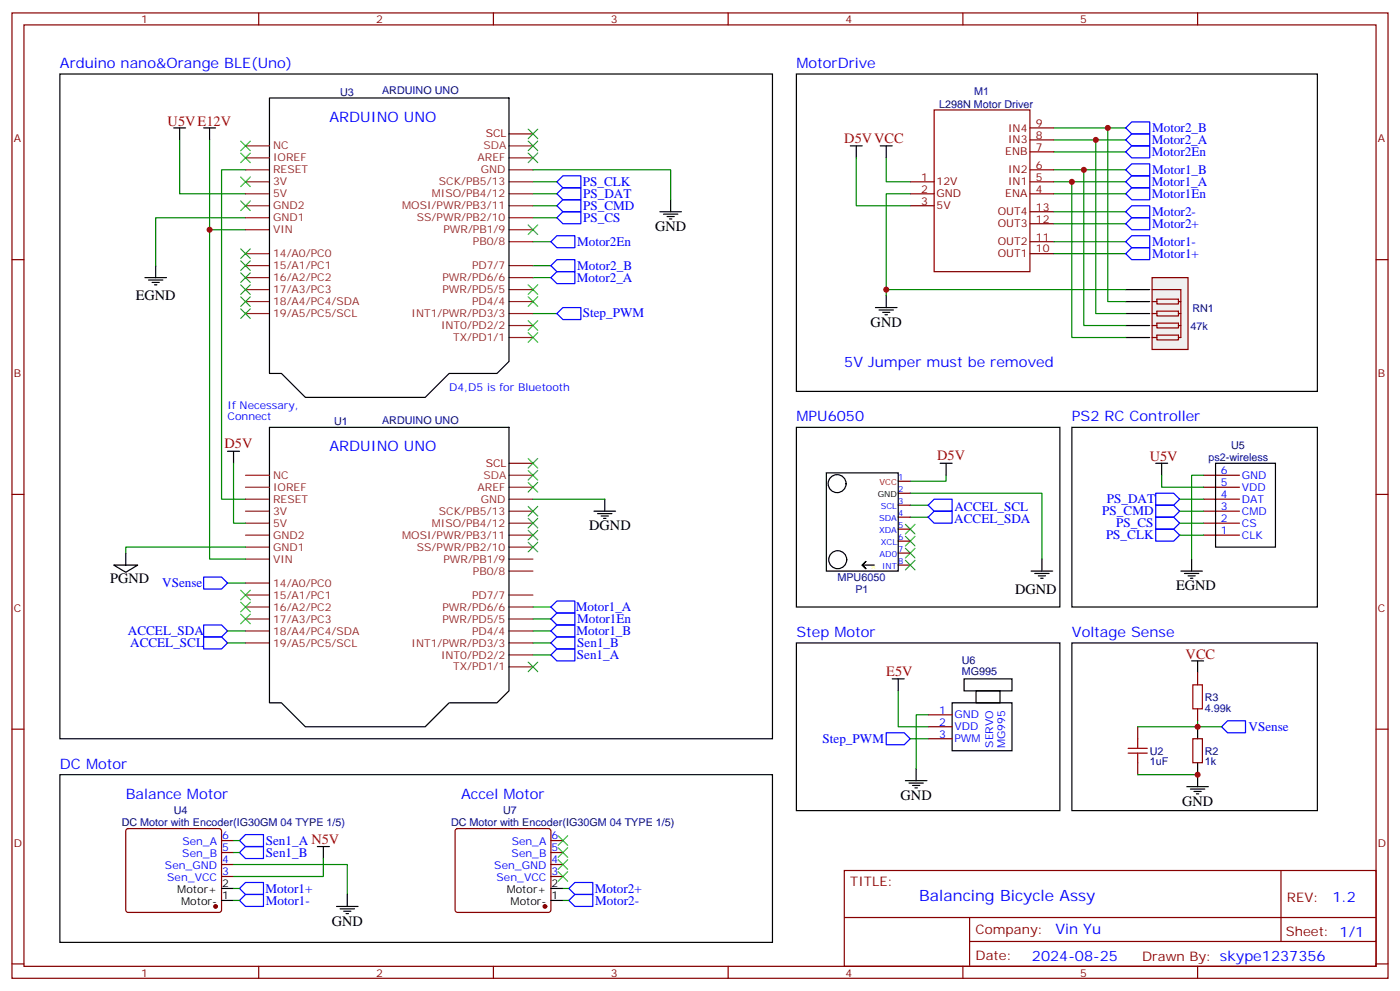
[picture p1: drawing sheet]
<svg xmlns="http://www.w3.org/2000/svg" width="412mm" height="292mm" viewBox="0 0 412 292" stroke-linecap="round" stroke-linejoin="round" font-family="sans-serif">
<g fill="none" stroke="#870000" stroke-width=".35">
<path d="M3.5 3.8h405.4v284.3h-405.4zM7.1 7.3h398.2v277.3h-398.2zM76.2 3.8v3.5M145.3 3.8v3.5M214.5 3.8v3.5M283.6 3.8v3.5M352.8 3.8v3.5M275.2 32.4h28.2v47.6h-28.2zM303.4 37.7h7M268.1 53.6h7.1M268.1 57.1h7.1M303.4 41.2h7"/>
<path d="M303.4 44.7h7M303.4 50h7M303.4 53.6h7M303.4 57.1h7M3.5 76.5h3.6M268.1 60.6h7.1M303.4 71.2h7M303.4 65.9h7M303.4 74.7h7M303.4 62.4h7M405.3 76.5h3.6M354.5 140h10.6"/>
<path d="M3.5 145.6h3.6M354.5 143.5h10.6M354.5 147h10.6M354.5 150.6h10.6M354.5 154.1h10.6M354.5 157.6h10.6M405.3 145.6h3.6M3.5 214.8h3.6M273.4 210.5h7.1M273.4 214.1h7.1M273.4 217.6h7.1M405.3 214.8h3.6"/>
<path d="M248.7 256.4h156.6v28.2h-156.6zM377.3 256.4v20.9M248.7 270.2h156.5M285.6 277.3h119.6M285.6 270.2v14.2M3.5 283.9h3.6M76.2 284.6v3.5M145.3 284.6v3.5M214.5 284.6v3.5M283.6 284.6v3.5M352.8 284.6v3.5M405.3 283.9h3.6"/>
</g>
<g fill="none" stroke="#000" stroke-width=".35">
<path d="M234.6 21.8h153.5v93.5h-153.5zM250.5 43h3.5M252.2 43v3.5M259.3 43h3.5M261.1 43v3.5M257.9 90.6h6.3M258.9 91.3h4.3M260 92h2.1M260.7 92.7h.7M261.1 87.1v3.5M315.7 125.9h72.4v52.9h-72.4zM340.4 136.5h3.6"/>
<path d="M342.2 136.5v3.5M358.1 136.5h17.6v24.6h-17.6zM347.8 168.2h6.4M348.9 168.9h4.2M350 169.6h2.1M350.7 170.3h.7M351 164.7v3.5M234.6 189.4h77.6v49.4h-77.6zM262.8 200h3.5M264.6 200v3.5M284 200h14.1v3.5h-14.1zM280.5 207h17.6v14.1h-17.6z"/>
<path d="M287.5 203.5h7.1v3.5h-7.1zM266.7 229.9h6.3M267.8 230.6h4.2M268.8 231.4h2.1M269.5 232.1h.7M269.9 226.4v3.5"/>
</g>
<g fill="none" stroke="#008700" stroke-width=".35">
<path d="M310.4 37.7h21.2M252.2 46.5v14.1h15.9M261.1 46.5v7.1h7M268.1 57.1h-7v30M310.4 41.2h21.2M310.4 44.7h21.2M310.4 50h21.2M310.4 53.6h21.2M310.4 57.1h21.2M310.4 74.7h21.2M310.4 62.4h21.2M310.4 65.9h21.2"/>
<path d="M310.4 71.2h21.2M342.2 140v3.5h12.3M354.5 140h-3.5v24.7M347.5 147h7M347.5 150.6h7M347.5 154.1h7M347.5 157.6h7M264.6 203.5v10.6h8.8M268.1 217.6h5.3M273.4 210.5h-3.5v15.9"/>
</g>
<path d="M331.6 57.1l1.8-1.8h5.3v3.5h-5.3zM340.4 145.3h5.3l1.8 1.7-1.8 1.8h-5.3zM340.4 148.8h5.3l1.8 1.8-1.8 1.7h-5.3zM340.4 152.3h5.3l1.8 1.8-1.8 1.8h-5.3zM340.4 155.9h5.3l1.8 1.7-1.8 1.8h-5.3zM261.1 215.8h5.2l1.8 1.8-1.8 1.8h-5.2z" fill="none" stroke="#00f" stroke-width=".35"/>
<path d="M339.4 81.8h10.6v21.1h-10.6z" fill="#f0f0f0" stroke="#870000" stroke-width=".35"/>
<g fill="none" stroke="#000" stroke-width=".35">
<path d="M17.6 21.8h209.9v195.8h-209.9zM51.2 37.7h3.5M52.9 37.7v3.5M60 37.7h3.5M61.7 37.7v3.5M79.4 28.9h70.5v77.6l-3.5 3.5h-14.1l-7.1 7.1h-35.2l-7.1-7.1h-3.5zM197.6 58.8v3.6M45.9 78.2v3.6M194.4 62.4h6.3M195.4 63.1h4.3M196.5 63.8h2.1M197.2 64.5h.7"/>
<path d="M42.7 81.8h6.3M43.7 82.5h4.3M44.8 83.2h2.1M45.5 83.9h.7M331.6 85.3h7.1M331.6 88.8h7.1M331.6 92.4h7.1M331.6 95.9h7.1M331.6 99.4h7.1M67 132.9h3.6M68.8 132.9v3.6M79.4 125.9h70.5v77.6l-3.5 3.5h-14.1l-7.1 7.1h-35.2l-7.1-7.1h-3.5z"/>
<path d="M234.6 125.9h77.6v52.9h-77.6zM243.4 139.3h21.2v28.9h-21.2zM276.9 136.5h3.6M278.7 136.5v3.5M175 150.6h6.3M176 151.3h4.3M177.1 152h2.1M177.8 152.7h.7M178.2 147v3.6M33.5 166.4h7.1l-3.6 2.2zM37 162.9v3.5M254 166.4l1.1-1-1.1 1 1.1 1.1z"/>
<path d="M254 166.4h3.5M303.7 168.2h6.4M304.8 168.9h4.2M305.9 169.6h2.1M306.6 170.3h.7M306.9 164.7v3.5M315.7 189.4h72.4v49.4h-72.4zM351 194.7h3.5M352.8 194.7v3.5M352.8 214.1v3.5M17.6 228.2h209.9v49.4h-209.9zM349.6 231.7h6.4"/>
<path d="M350.7 232.4h4.2M351.7 233.1h2.1M352.4 233.8h.7M352.8 224.6v7.1M93.5 249.3h3.5M95.2 249.3v3.6M65.3 265.2h3.5M65.3 261.7h3.5M99.1 267h6.4M100.2 267.7h4.2M101.2 268.4h2.2M102 269.1h.7"/>
<path d="M102.3 263.5v3.5M162.3 265.2h3.5M162.3 261.7h3.5"/>
<circle cx="246.6" cy="142.5" r="2.65"/>
<circle cx="246.8" cy="164.9" r="2.65"/>
</g>
<g fill="none" stroke="#870000" stroke-width=".35">
<path d="M339.4 88.8h1.4M339.4 92.4h1.4M339.4 95.9h1.4M339.4 99.4h1.4M339.4 85.3h8.4v14.1h-.7M340.8 88.1h6.3v1.4h-6.3zM340.8 91.7h6.3v1.4h-6.3zM340.8 95.2h6.3v1.4h-6.3zM340.8 98.7h6.3v1.4h-6.3zM347.1 88.8h.7M347.1 92.4h.7M347.1 95.9h.7"/>
<path d="M264.6 141.7h3.5M264.6 145.3h3.5M264.6 148.8h3.5M264.6 152.3h3.5M264.6 155.9h3.5M264.6 159.4h3.5M264.6 162.9h3.5M264.6 166.4h3.5M352.8 198.2v3.5M335.1 214.1v3.5M351.4 217.6h2.8v7h-2.8zM352.8 208.8v3.5"/>
<path d="M335.1 224.6v3.6M37.3 244.3l.4-.2h26.9l.5 .2 .2 .5v23.2l-.3 .5-.4 .2h-26.9l-.5-.2-.2-.5v-23.2zM65.3 258.2h3.5M65.3 254.6h3.5M65.3 251.1h3.5M65.3 247.6h3.5M134.3 244.3l.5-.2h26.8l.5 .2 .2 .5v23.2l-.3 .5-.4 .2h-26.8l-.5-.2-.2-.5v-23.2zM162.3 258.2h3.5M162.3 254.6h3.5M162.3 251.1h3.5M162.3 247.6h3.5"/>
</g>
<g fill="none" stroke="#008700" stroke-width=".35">
<path d="M326.3 37.7v51.1h5.3M52.9 41.2v15.9h19.4M61.7 41.2v26.5h10.6M72.3 50h-7v97h7M157 50h40.6v8.8M157 53.6h7M157 57.1h7M315.7 53.6v45.8h15.9M319.3 50v45.9h12.3M322.8 41.2v51.2h8.8M61.7 67.7v97h10.6M72.3 64.1h-26.4v14.1"/>
<path d="M157 60.6h7M157 64.1h7M157 78.2h5.3M157 71.2h5.3M157 92.4h7M157 81.8h5.3M261.1 85.3h70.5M68.8 136.5v17.6h3.5M278.7 140v1.7h-10.6M157 147h21.2M268.1 145.3h38.8v19.4M268.1 148.8h5.3"/>
<path d="M268.1 152.3h5.3M67 171.7h5.3M72.3 161.1h-35.3v1.8M157 178.8h5.3M67 189.4h5.3M67 185.8h5.3M157 189.4h5.3M157 185.8h5.3M157 192.9h5.3M157 182.3h5.3M352.8 212.3v1.8h-17.7M352.8 214.1h7"/>
<path d="M335.1 228.2h17.7M68.8 254.6h33.5v8.9M68.8 247.6h1.8M68.8 251.1h1.8M95.2 252.9v5.3h-26.4M68.8 261.7h1.8M68.8 265.2h1.8M165.8 261.7h1.8M165.8 265.2h1.8"/>
</g>
<g fill="none" stroke="#00f" stroke-width=".35">
<path d="M333.4 35.9h5.3v3.5h-5.3l-1.8-1.7zM164 57.1l1.8-1.8h5.3v3.5h-5.3zM164 53.6l1.8-1.8h5.3v3.5h-5.3zM331.6 41.2l1.8-1.8h5.3v3.6h-5.3zM333.4 43h5.3v3.5h-5.3l-1.8-1.8zM333.4 48.3h5.3v3.5h-5.3l-1.8-1.8zM333.4 51.8h5.3v3.5h-5.3l-1.8-1.7zM162.3 78.2l1.7-1.7h5.3v3.5h-5.3zM162.3 71.2l1.7-1.8h5.3v3.6h-5.3zM164 60.6l1.8-1.8h5.3v3.6h-5.3zM164 64.1l1.8-1.7h5.3v3.5h-5.3zM331.6 71.2l1.8-1.8h5.3v3.6h-5.3z"/>
<path d="M331.6 62.4l1.8-1.8h5.3v3.5h-5.3zM333.4 73h5.3v3.5h-5.3l-1.8-1.8zM333.4 64.1h5.3v3.6h-5.3l-1.8-1.8zM162.3 81.8l1.7-1.8h5.3v3.5h-5.3zM164 92.4l1.8-1.8h5.3v3.5h-5.3zM275.2 150.6h5.3v3.5h-5.3l-1.8-1.8zM275.2 147h5.3v3.6h-5.3l-1.8-1.8zM60 170h5.3l1.7 1.7-1.7 1.8h-5.3zM164 177h5.3v3.6h-5.3l-1.7-1.8zM60 184.1h5.3l1.7 1.7-1.7 1.8h-5.3zM60 187.6h5.3l1.7 1.8-1.7 1.7h-5.3zM162.3 192.9l1.7-1.8h5.3v3.6h-5.3z"/>
<path d="M162.3 185.8l1.7-1.7h5.3v3.5h-5.3zM162.3 182.3l1.7-1.7h5.3v3.5h-5.3zM162.3 189.4l1.7-1.8h5.3v3.5h-5.3zM359.8 214.1l1.8-1.8h5.3v3.5h-5.3zM70.6 251.1l1.7-1.8h5.3v3.6h-5.3zM72.3 245.8h5.3v3.5h-5.3l-1.7-1.7zM70.6 261.7l1.7-1.8h5.3v3.6h-5.3zM70.6 265.2l1.7-1.7h5.3v3.5h-5.3zM167.6 261.7l1.7-1.8h5.3v3.6h-5.3zM169.3 263.5h5.3v3.5h-5.3l-1.7-1.8z"/>
</g>
<g fill="#870000" stroke="#870000" stroke-width=".35">
<circle cx="63.5" cy="267" r=".53"/>
<circle cx="160.5" cy="267" r=".53"/>
</g>
<g fill="none" stroke="#3c3" stroke-width=".35">
<path d="M155.6 38l2.8 2.9M158.4 38l-2.8 2.9M70.9 41.6l2.8 2.8M70.9 45.1l2.8 2.8M70.9 52.1l2.8 2.9M70.9 59.2l2.8 2.8M73.7 41.6l-2.8 2.8M73.7 45.1l-2.8 2.8M73.7 52.1l-2.8 2.9M73.7 59.2l-2.8 2.8M155.6 45.1l2.8 2.8M155.6 41.6l2.8 2.8"/>
<path d="M158.4 45.1l-2.8 2.8M158.4 41.6l-2.8 2.8M70.9 73.3l2.8 2.8M70.9 76.8l2.8 2.9M73.7 73.3l-2.8 2.8M73.7 76.8l-2.8 2.9M155.6 66.3l2.8 2.8M158.4 66.3l-2.8 2.8M70.9 80.4l2.8 2.8M70.9 83.9l2.8 2.8M70.9 87.4l2.8 2.8M70.9 90.9l2.8 2.9"/>
<path d="M73.7 80.4l-2.8 2.8M73.7 83.9l-2.8 2.8M73.7 87.4l-2.8 2.8M73.7 90.9l-2.8 2.9M155.6 98l2.8 2.8M155.6 94.5l2.8 2.8M155.6 87.4l2.8 2.8M155.6 83.9l2.8 2.8M158.4 98l-2.8 2.8M158.4 94.5l-2.8 2.8M158.4 87.4l-2.8 2.8M158.4 83.9l-2.8 2.8"/>
<path d="M155.6 135l2.8 2.9M155.6 138.6l2.8 2.8M158.4 135l-2.8 2.9M158.4 138.6l-2.8 2.8M155.6 142.1l2.8 2.8M155.6 149.2l2.8 2.8M155.6 152.7l2.8 2.8M155.6 156.2l2.8 2.8M155.6 159.7l2.8 2.9M158.4 142.1l-2.8 2.8M158.4 149.2l-2.8 2.8M158.4 152.7l-2.8 2.8"/>
<path d="M158.4 156.2l-2.8 2.8M158.4 159.7l-2.8 2.9M266.7 154.4l2.8 2.9M266.7 158l2.8 2.8M269.5 154.4l-2.8 2.9M269.5 158l-2.8 2.8M70.9 177.4l2.8 2.8M70.9 173.8l2.8 2.9M73.7 177.4l-2.8 2.8M73.7 173.8l-2.8 2.9M266.7 161.5l2.8 2.8M266.7 165l2.8 2.9"/>
<path d="M269.5 161.5l-2.8 2.8M269.5 165l-2.8 2.9M70.9 180.9l2.8 2.8M73.7 180.9l-2.8 2.8M155.6 195l2.8 2.8M158.4 195l-2.8 2.8M164.4 246.2l2.8 2.8M164.4 249.7l2.8 2.8M164.4 253.2l2.8 2.8M164.4 256.8l2.8 2.8M167.2 256.8l-2.8 2.8M167.2 246.2l-2.8 2.8"/>
<path d="M167.2 249.7l-2.8 2.8M167.2 253.2l-2.8 2.8"/>
</g>
<g fill="none" stroke="#8c2424" stroke-width=".35">
<path d="M72.3 57.1h7.1M72.3 53.6h7.1M72.3 50h7.1M72.3 46.5h7.1M72.3 43h7.1M149.9 57.1h7.1M149.9 53.6h7.1M149.9 50h7.1M149.9 46.5h7.1M72.3 78.2h7.1M72.3 67.7h7.1M72.3 64.1h7.1"/>
<path d="M72.3 60.6h7.1M72.3 74.7h7.1M149.9 78.2h7.1M149.9 71.2h7.1M149.9 67.7h7.1M149.9 64.1h7.1M149.9 60.6h7.1M72.3 92.4h7.1M72.3 88.8h7.1M72.3 85.3h7.1M72.3 81.8h7.1M149.9 99.4h7.1"/>
<path d="M149.9 95.9h7.1M149.9 92.4h7.1M149.9 88.8h7.1M149.9 85.3h7.1M149.9 81.8h7.1M72.3 140h7.1M72.3 157.6h7.1M72.3 154.1h7.1M72.3 150.6h7.1M72.3 147h7.1M72.3 143.5h7.1M149.9 157.6h7.1"/>
<path d="M149.9 154.1h7.1M149.9 150.6h7.1M149.9 147h7.1M149.9 143.5h7.1M72.3 178.8h7.1M72.3 175.3h7.1M72.3 164.7h7.1M72.3 161.1h7.1M72.3 171.7h7.1M149.9 178.8h7.1M149.9 175.3h7.1M149.9 168.2h7.1"/>
<path d="M149.9 164.7h7.1M149.9 161.1h7.1M72.3 189.4h7.1M72.3 185.8h7.1M72.3 182.3h7.1M149.9 196.4h7.1M149.9 192.9h7.1M149.9 189.4h7.1M149.9 185.8h7.1M149.9 182.3h7.1"/>
</g>
<path d="M149.9 43h7.1M149.9 140h7.1" fill="none" stroke="#933" stroke-width=".35"/>
<path d="M149.9 39.4h7.1M149.9 136.5h7.1" fill="none" stroke="#900" stroke-width=".35"/>
<path d="M335.1 217.6v2.8M351.4 201.7h2.8v7.1h-2.8zM332.3 220.4h5.7M332.3 221.8h5.7M335.1 221.8v2.8" fill="none" stroke="#a10000" stroke-width=".35"/>
<g fill="#c00">
<circle cx="315.7" cy="53.6" r=".88"/>
<circle cx="319.3" cy="50" r=".88"/>
<circle cx="322.8" cy="41.2" r=".88"/>
<circle cx="326.3" cy="37.7" r=".88"/>
<circle cx="261.1" cy="85.3" r=".88"/>
<circle cx="352.8" cy="214.1" r=".88"/>
<circle cx="352.8" cy="228.2" r=".88"/>
<circle cx="61.7" cy="67.7" r=".88"/>
</g>
<text font-size="4.6" fill="#00f" x="270.8" y="265.4">Balancing Bicycle Assy</text>
<g font-size="4.2" fill="#00f">
<text x="17.6" y="20">Arduino nano&amp;Orange BLE(Uno)</text>
<text x="234.6" y="20">MotorDrive</text>
<text x="97" y="35.9">ARDUINO UNO</text>
<text x="248.7" y="108.2">5V Jumper must be removed</text>
<text x="234.6" y="124.1">MPU6050</text>
<text x="315.7" y="124.1">PS2 RC Controller</text>
<text x="97" y="132.9">ARDUINO UNO</text>
<text x="234.6" y="187.6">Step Motor</text>
<text x="315.7" y="187.6">Voltage Sense</text>
<text x="17.6" y="226.4">DC Motor</text>
<text x="37" y="235.2">Balance Motor</text>
<text x="135.8" y="235.2">Accel Motor</text>
<text x="392.5" y="265.7">1.2</text>
<text x="310.9" y="275.2">Vin Yu</text>
<text x="304" y="283">2024-08-25</text>
</g>
<g font-size="4.2" fill="#f00">
<text x="49.4" y="37">U5VE12V</text>
<text x="248.7" y="42.3">D5VVCC</text>
<text x="66.1" y="131.9">D5V</text>
<text x="276" y="135.4">D5V</text>
<text x="338.7" y="135.7">U5V</text>
<text x="349.2" y="194">VCC</text>
<text x="261.1" y="199.2">E5V</text>
</g>
<g font-size="4.2">
<text x="193" y="68">GND</text>
<text x="40" y="88.5">EGND</text>
<text x="256.5" y="96.2">GND</text>
<text x="173.6" y="156.2">DGND</text>
<text x="32.5" y="171.7">PGND</text>
<text x="346.4" y="173.8">EGND</text>
<text x="299" y="174.9">DGND</text>
<text x="265.3" y="235.6">GND</text>
<text x="348.2" y="237.3">GND</text>
<text x="97.7" y="272.6">GND</text>
</g>
<g font-size="3.9" fill="#00f">
<text x="339.4" y="38.9">Motor2_B</text>
<text x="339.3" y="42.4">Motor2_A</text>
<text x="339.3" y="46">Motor2En</text>
<text x="339.4" y="51.2">Motor1_B</text>
<text x="171.7" y="54.8">PS_CLK</text>
<text x="171.8" y="58.3">PS_DAT</text>
<text x="339.3" y="54.8">Motor1_A</text>
<text x="339.3" y="58.4">Motor1En</text>
<text x="171.8" y="61.8">PS_CMD</text>
<text x="171.8" y="65.4">PS_CS</text>
<text x="339.4" y="63.7">Motor2-</text>
<text x="339.4" y="67.2">Motor2+</text>
<text x="170" y="72.4">Motor2En</text>
<text x="339.4" y="76">Motor1+</text>
<text x="339.4" y="72.5">Motor1-</text>
<text x="169.9" y="83">Motor2_A</text>
<text x="170" y="79.4">Motor2_B</text>
<text x="171.7" y="93.5">Step_PWM</text>
<text x="326" y="148.3">PS_DAT</text>
<text x="281.1" y="153.9">ACCEL_SDA</text>
<text x="281.1" y="150.4">ACCEL_SCL</text>
<text x="324.7" y="151.8">PS_CMD</text>
<text x="328.8" y="155.3">PS_CS</text>
<text x="325.8" y="158.9">PS_CLK</text>
<text x="47.8" y="173">VSense</text>
<text x="169.6" y="179.9">Motor1_A</text>
<text x="170" y="183.5">Motor1En</text>
<text x="37.7" y="187.1">ACCEL_SDA</text>
<text x="38.4" y="190.6">ACCEL_SCL</text>
<text x="169.8" y="187">Motor1_B</text>
<text x="170" y="190.6">Sen1_B</text>
<text x="169.9" y="194.1">Sen1_A</text>
<text x="367.8" y="215.3">VSense</text>
<text x="242.3" y="218.8">Step_PWM</text>
<text x="78.3" y="248.9">Sen1_A N5V</text>
<text x="78.3" y="252.5">Sen1_B</text>
<text x="78.2" y="263">Motor1+</text>
<text x="175.2" y="263">Motor2+</text>
<text x="78.3" y="266.6">Motor1-</text>
<text x="175.3" y="266.6">Motor2-</text>
</g>
<g font-size="3.9" fill="#800">
<text x="250.5" y="261">TITLE:</text>
<text x="379.1" y="265.7">REV:</text>
<text x="287.4" y="275.2">Company:</text>
<text x="378.7" y="275.8">Sheet: 1/1</text>
<text x="287.4" y="282.9">Date:</text>
<text x="336.4" y="282.9">Drawn By: skype1237356</text>
</g>
<g font-size="3.2" fill="#800">
<text x="41.6" y="6.8">1</text>
<text x="110.8" y="6.8">2</text>
<text x="179.9" y="6.8">3</text>
<text x="249.1" y="6.8">4</text>
<text x="318.2" y="6.8">5</text>
<text x="4.1" y="41.9">A</text>
<text x="297" y="38.7">IN4</text>
<text x="305.2" y="37.3">9</text>
<text x="305.2" y="40.9">8</text>
<text x="405.9" y="41.9">A</text>
<text x="296.1" y="45.8">ENB</text>
<text x="297" y="42.3">IN3</text>
<text x="305.2" y="44.4">7</text>
<text x="271.4" y="53.2">1</text>
<text x="297" y="51.1">IN2</text>
<text x="305.2" y="49.7">6</text>
<text x="305.2" y="53.2">5</text>
<text x="271.4" y="56.7">2</text>
<text x="275.9" y="58.1">GND</text>
<text x="275.9" y="54.6">12V</text>
<text x="296.1" y="58.1">ENA</text>
<text x="297" y="54.6">IN1</text>
<text x="305.2" y="56.7">4</text>
<text x="271.4" y="60.3">3</text>
<text x="275.9" y="61.7">5V</text>
<text x="293.9" y="63.4">OUT4</text>
<text x="305.2" y="65.5">12</text>
<text x="305.2" y="62">13</text>
<text x="293.9" y="67">OUT3</text>
<text x="305.2" y="70.8">11</text>
<text x="293.9" y="72.2">OUT2</text>
<text x="293.9" y="75.8">OUT1</text>
<text x="305.2" y="74.4">10</text>
<text x="4.1" y="111.1">B</text>
<text x="405.9" y="111.1">B</text>
<text x="4.1" y="180.2">C</text>
<text x="405.9" y="180.2">C</text>
<text x="4.1" y="249.3">D</text>
<text x="405.9" y="249.3">D</text>
<text x="41.6" y="287.6">1</text>
<text x="110.8" y="287.6">2</text>
<text x="179.9" y="287.6">3</text>
<text x="249.1" y="287.6">4</text>
<text x="318.2" y="287.6">5</text>
</g>
<g font-size="3.2" fill="#000080">
<text x="100.2" y="28.2">U3</text>
<text x="112.6" y="27.8">ARDUINO UNO</text>
<text x="287" y="28.1">M1</text>
<text x="276.6" y="31.8">L298N Motor Driver</text>
<text x="351.2" y="91.8">RN1</text>
<text x="350.7" y="97.1">47k</text>
<text x="98.4" y="125.2">U1</text>
<text x="112.6" y="124.8">ARDUINO UNO</text>
<text x="356" y="135.8">ps2-wireless</text>
<text x="362.7" y="132.2">U5</text>
<text x="246.7" y="171.3">MPU6050</text>
<text x="252" y="174.8">P1</text>
<text x="283.3" y="195.7">U6</text>
<text x="283.3" y="198.9">MG995</text>
<text x="354.9" y="209.6">4.99k</text>
<text x="354.9" y="206.4">R3</text>
<text x="338.7" y="225.4">1uF</text>
<text x="338.7" y="222.3">U2</text>
<text x="354.9" y="225.4">1k</text>
<text x="354.9" y="222.3">R2</text>
<text x="51.2" y="239.8">U4</text>
<text x="148.2" y="239.8">U7</text>
<text x="35.8" y="243.4">DC Motor with Encoder(IG30GM 04 TYPE 1/5)</text>
<text x="132.9" y="243.4">DC Motor with Encoder(IG30GM 04 TYPE 1/5)</text>
</g>
<g font-size="3.2" fill="#900">
<text x="143.1" y="40.5">SCL</text>
<text x="143.1" y="137.5">SCL</text>
</g>
<g font-size="3.2" fill="#8d2323">
<text x="80.4" y="47.6">IOREF</text>
<text x="80.4" y="44">NC</text>
<text x="140.7" y="47.6">AREF</text>
<text x="80.4" y="51.1">RESET</text>
<text x="141.6" y="51.1">GND</text>
<text x="80.4" y="58.1">5V</text>
<text x="80.4" y="54.6">3V</text>
<text x="127.2" y="58.1">MISO/PB4/12</text>
<text x="129.3" y="54.6">SCK/PB5/13</text>
<text x="80.4" y="65.2">GND1</text>
<text x="80.4" y="61.7">GND2</text>
<text x="118.5" y="61.7">MOSI/PWR/PB3/11</text>
<text x="122.8" y="65.2">SS/PWR/PB2/10</text>
<text x="80.4" y="68.7">VIN</text>
<text x="130.6" y="68.7">PWR/PB1/9</text>
<text x="80.4" y="75.8">14/A0/PC0</text>
<text x="139.3" y="72.2">PB0/8</text>
<text x="80.4" y="82.8">16/A2/PC2</text>
<text x="80.4" y="79.3">15/A1/PC1</text>
<text x="130.3" y="82.8">PWR/PD6/6</text>
<text x="139" y="79.3">PD7/7</text>
<text x="80.4" y="89.9">18/A4/PC4/SDA</text>
<text x="80.4" y="86.4">17/A3/PC3</text>
<text x="130.3" y="86.4">PWR/PD5/5</text>
<text x="139" y="89.9">PD4/4</text>
<text x="80.4" y="93.4">19/A5/PC5/SCL</text>
<text x="121.2" y="93.4">INT1/PWR/PD3/3</text>
<text x="129.9" y="96.9">INT0/PD2/2</text>
<text x="133.5" y="100.5">TX/PD1/1</text>
<text x="80.4" y="141">NC</text>
<text x="80.4" y="148.1">RESET</text>
<text x="80.4" y="144.6">IOREF</text>
<text x="140.7" y="144.6">AREF</text>
<text x="141.6" y="148.1">GND</text>
<text x="80.4" y="155.2">5V</text>
<text x="80.4" y="151.6">3V</text>
<text x="127.2" y="155.2">MISO/PB4/12</text>
<text x="129.3" y="151.6">SCK/PB5/13</text>
<text x="80.4" y="158.7">GND2</text>
<text x="118.5" y="158.7">MOSI/PWR/PB3/11</text>
<text x="80.4" y="165.7">VIN</text>
<text x="80.4" y="162.2">GND1</text>
<text x="122.8" y="162.2">SS/PWR/PB2/10</text>
<text x="130.6" y="165.7">PWR/PB1/9</text>
<text x="80.4" y="172.8">14/A0/PC0</text>
<text x="139.3" y="169.3">PB0/8</text>
<text x="80.4" y="179.8">16/A2/PC2</text>
<text x="80.4" y="176.3">15/A1/PC1</text>
<text x="130.3" y="179.8">PWR/PD6/6</text>
<text x="139" y="176.3">PD7/7</text>
<text x="80.4" y="183.4">17/A3/PC3</text>
<text x="130.3" y="183.4">PWR/PD5/5</text>
<text x="80.4" y="190.4">19/A5/PC5/SCL</text>
<text x="80.4" y="186.9">18/A4/PC4/SDA</text>
<text x="121.2" y="190.4">INT1/PWR/PD3/3</text>
<text x="139" y="186.9">PD4/4</text>
<text x="129.9" y="194">INT0/PD2/2</text>
<text x="133.5" y="197.5">TX/PD1/1</text>
</g>
<g font-size="3.2" fill="#933">
<text x="142.4" y="44">SDA</text>
<text x="142.4" y="141">SDA</text>
</g>
<g font-size="3.2" fill="#00f">
<text x="132.3" y="115.3">D4,D5 is for Bluetooth</text>
<text x="67" y="120.6">If Necessary,</text>
<text x="67" y="123.8">Connect</text>
<text x="359.6" y="139.6">6</text>
<text x="359.6" y="143.2">5</text>
<text x="365.8" y="141">GND</text>
<text x="359.6" y="146.7">4</text>
<text x="365.8" y="144.6">VDD</text>
<text x="365.8" y="148.1">DAT</text>
<text x="359.6" y="150.2">3</text>
<text x="359.6" y="153.7">2</text>
<text x="365.8" y="151.6">CMD</text>
<text x="365.8" y="155.2">CS</text>
<text x="359.6" y="157.3">1</text>
<text x="365.8" y="158.7">CLK</text>
<text x="276.7" y="210.2">1</text>
<text x="276.7" y="213.7">2</text>
<text x="281.2" y="211.6">GND</text>
<text x="281.2" y="215.1">VDD</text>
<text x="276.7" y="217.2">3</text>
<text x="281.2" y="218.7">PWM</text>
<text x="292.6" y="220.2" transform="rotate(-90 292.6 220.2)">SERVO</text>
<text x="296.1" y="220.4" transform="rotate(-90 296.1 220.4)">MG995</text>
<text x="53.7" y="249">Sen_A</text>
<text x="65.4" y="250.8">5</text>
<text x="65.4" y="247.2">6</text>
<text x="150.7" y="249">Sen_A</text>
<text x="162.5" y="250.8">5</text>
<text x="162.5" y="247.2">6</text>
<text x="48.6" y="256">Sen_GND</text>
<text x="53.7" y="252.5">Sen_B</text>
<text x="65.4" y="257.8">3</text>
<text x="65.4" y="254.3">4</text>
<text x="145.6" y="256">Sen_GND</text>
<text x="150.7" y="252.5">Sen_B</text>
<text x="162.5" y="257.8">3</text>
<text x="162.5" y="254.3">4</text>
<text x="49.3" y="259.6">Sen_VCC</text>
<text x="146.3" y="259.6">Sen_VCC</text>
</g>
<g font-size="3.2">
<text x="52.2" y="263.1">Motor+</text>
<text x="65.4" y="261.3">2</text>
<text x="149.2" y="263.1">Motor+</text>
<text x="162.5" y="261.3">2</text>
<text x="53.4" y="266.6">Motor-</text>
<text x="65.4" y="264.9">1</text>
<text x="150.4" y="266.6">Motor-</text>
<text x="162.5" y="264.9">1</text>
</g>
<text font-size="2.5" fill="#f00" x="259.1" y="142.8">VCC</text>
<g font-size="2.5" fill="#00f">
<text x="264.6" y="141.4">1</text>
<text x="259.4" y="149.9">SCL</text>
<text x="264.6" y="144.9">2</text>
<text x="264.6" y="148.4">3</text>
<text x="259" y="153.4">SDA</text>
<text x="264.6" y="152">4</text>
<text x="264.6" y="155.5">5</text>
<text x="258.9" y="156.9">XDA</text>
<text x="259.4" y="160.4">XCL</text>
<text x="264.6" y="159">6</text>
<text x="259.1" y="164">AD0</text>
<text x="259.8" y="167.5">INT</text>
<text x="264.6" y="162.6">7</text>
<text x="264.6" y="166.1">8</text>
</g>
<text font-size="2.5" x="258.6" y="146.3">GND</text>
<text font-size="1.8" fill="#ff0" x="257.8" y="167.5" transform="rotate(-90 257.8 167.5)">x</text>
</svg>
